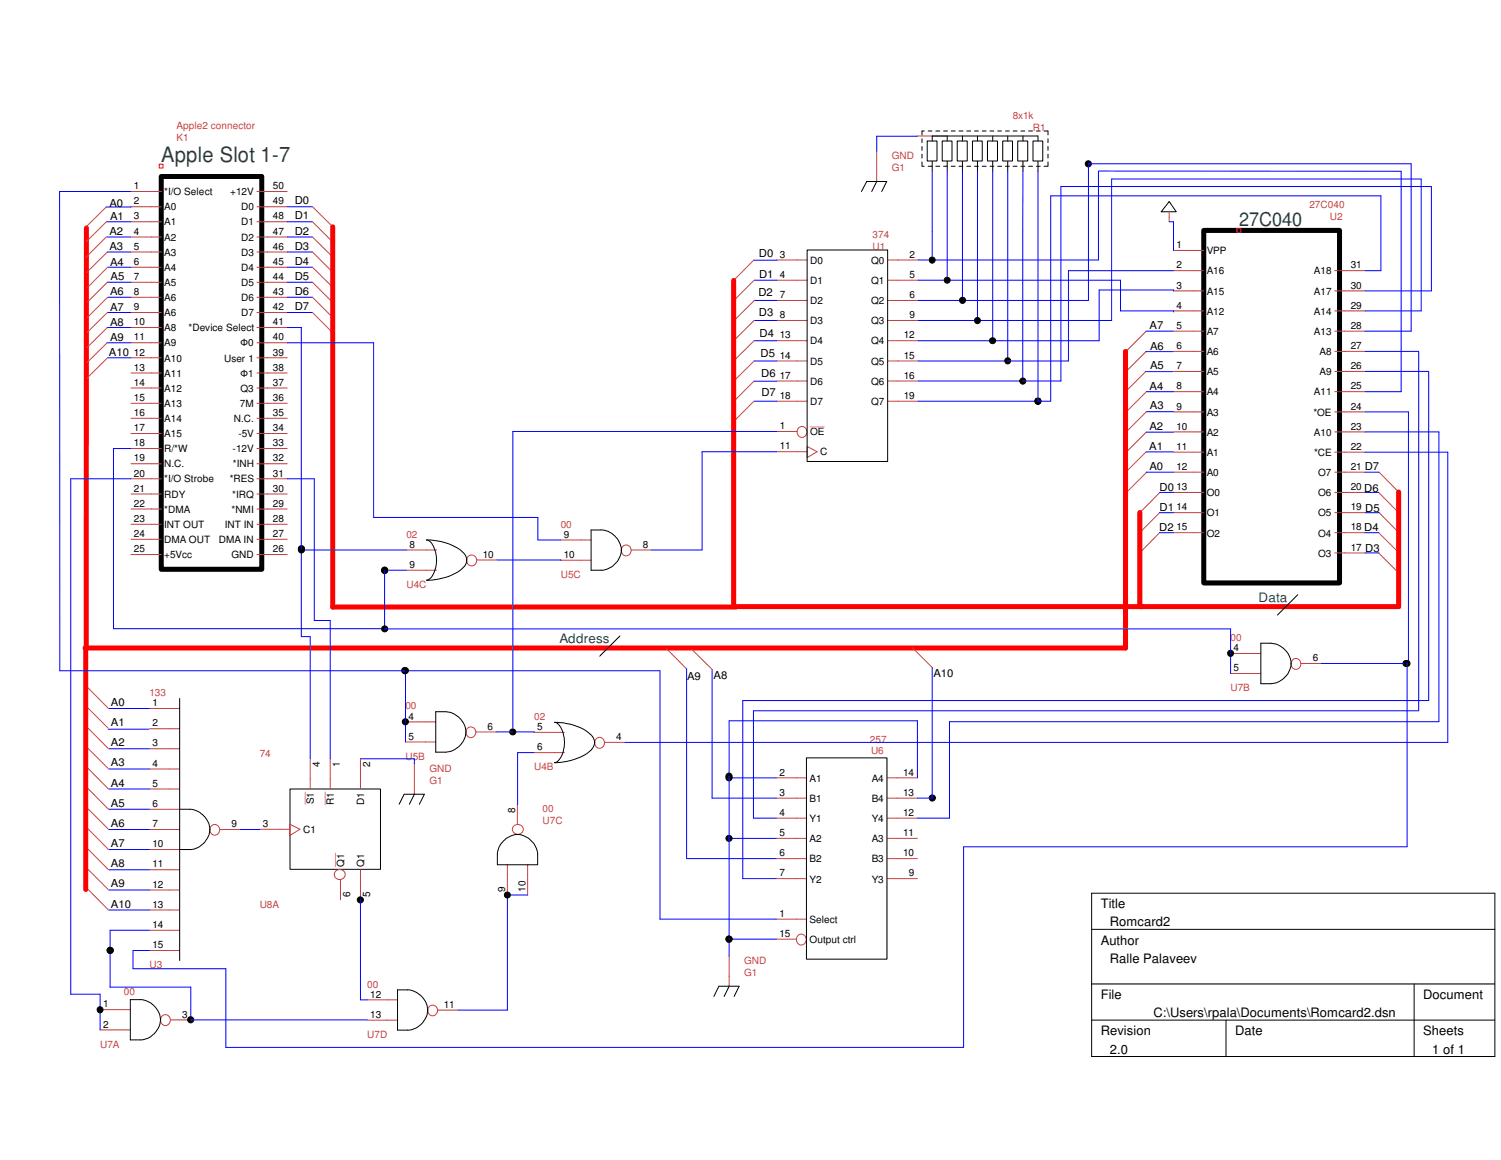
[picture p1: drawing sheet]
<svg xmlns="http://www.w3.org/2000/svg" width="279mm" height="216mm" viewBox="0 0 279 216" stroke-linecap="round" stroke-linejoin="round" font-family="sans-serif">
<g fill="none" stroke="#c04040" stroke-width=".19">
<path d="M19.8 38.5l-3.8 3.7M24.4 35.6h5.6M24.4 38.5h5.6M47.8 35.6h5.7M47.8 38.5h5.7M58.2 38.5l3.7 3.7M163.2 28.2v5.6M170.7 25.3h5.6M217.6 39.4v1.9M19.8 44.1l-3.8 3.8M19.9 41.2l-3.8 3.8M19.9 46.9l-3.7 3.8"/>
<path d="M20 55.4l-3.8 3.7M20 52.5l-3.7 3.8M20 58.1l-3.7 3.7M20.1 49.7l-3.8 3.8M24.4 41.3h5.6M24.4 44.1h5.6M24.4 46.9h5.6M24.4 49.7h5.6M24.4 52.5h5.6M24.4 55.3h5.6M24.4 58.2h5.6M47.8 41.3h5.7"/>
<path d="M47.8 44.1h5.7M47.8 46.9h5.7M47.8 49.7h5.7M47.8 52.5h5.7M47.8 55.3h5.7M47.8 58.2h5.7M58.2 41.3l3.7 3.7M58.2 44.1l3.7 3.7M58.2 46.9l3.7 3.8M58.2 49.7l3.7 3.8M58.2 52.5l3.7 3.8M58.2 55.3l3.7 3.8"/>
<path d="M58.2 58.2l3.7 3.7M140.3 52.2l-3.7 3.7M140.3 48.4l-3.7 3.8M140.4 59.6l-3.8 3.8M140.5 55.9l-3.8 3.7M144.6 59.6h5.6M144.6 55.9h5.6M144.6 52.2h5.6M144.6 48.4h5.6M165.3 59.6h5.6M165.3 55.9h5.6M165.3 52.2h5.6"/>
<path d="M165.3 48.4h5.6M218.4 46.6h5.7M218.4 50.4h5.7M218.4 54.1h5.7M218.4 57.9h5.7M248.5 50.4h5.6M248.5 54.1h5.6M248.5 57.9h5.6M19.9 61l-3.7 3.7M19.9 63.8l-3.7 3.7M20 66.6l-3.8 3.8M24.4 61h5.6"/>
<path d="M24.4 63.8h5.6M24.4 66.6h5.6M24.4 69.4h5.6M24.4 72.2h5.6M24.4 75.1h5.6M24.4 77.9h5.6M47.8 61h5.7M47.8 63.8h5.7M47.8 66.6h5.7M47.8 69.4h5.7M47.8 72.2h5.7M47.8 75.1h5.7"/>
<path d="M47.8 77.9h5.7M140.3 74.7l-3.7 3.7M140.4 70.9l-3.7 3.7M140.4 67.2l-3.8 3.7M140.4 63.4l-3.8 3.7M144.6 67.2h5.6M144.6 70.9h5.6M144.6 63.4h5.6M144.6 74.7h5.6M148.6 79.7a.95 .95 0 0 1 1.3 0 .95 .95 0 0 1 0 1.3 .95 .95 0 0 1-1.3 .1 1.15 1.15 0 0 1 0-1.4zM165.3 67.2h5.6M165.3 70.9h5.6"/>
<path d="M165.3 63.4h5.6M165.3 74.7h5.6M213.2 69.2l-3.7 3.7M213.3 61.7l-3.7 3.7M213.4 65.4l-3.8 3.8M213.4 76.7l-3.8 3.7M213.4 72.9l-3.8 3.8M218.4 61.6h5.7M218.4 65.4h5.7M218.4 69.1h5.7M218.4 72.9h5.7M218.4 76.7h5.7"/>
<path d="M248.5 61.6h5.6M248.5 65.4h5.6M248.5 69.1h5.6M248.5 72.9h5.6M248.5 76.7h5.6M24.4 80.7h5.6M24.4 83.5h5.6M24.4 86.3h5.6M24.4 89.1h5.6M24.4 91.9h5.6M24.4 94.7h5.6M24.4 97.6h5.6"/>
<path d="M47.8 80.7h5.7M47.8 83.5h5.7M47.8 86.3h5.7M47.8 89.1h5.7M47.8 91.9h5.7M47.8 94.7h5.7M47.8 97.6h5.7M144.6 80.3h3.8M144.6 84.1h5.6M150.2 83.1l1.9 1-1.9 1.1zM213.3 80.5l-3.8 3.7M213.3 84.1l-3.7 3.7"/>
<path d="M213.4 87.9l-3.7 3.7M215.8 99.2l-3.7 3.8M215.9 95.4l-3.8 3.8M215.9 91.7l-3.7 3.7M218.4 80.4h5.7M218.4 84.2h5.7M218.4 87.9h5.7M218.4 91.7h5.7M218.4 99.1h5.7M218.4 95.4h5.7M248.5 80.4h5.6M248.5 84.2h5.6"/>
<path d="M248.5 87.9h5.6M248.5 91.7h5.6M248.5 99.1h5.6M248.5 95.4h5.6M256.7 99.2l3.7 3.7M256.7 95.4l3.7 3.7M256.7 91.7l3.7 3.8M256.7 87.9l3.7 3.8M24.4 100.4h5.6M24.4 103.2h5.6M47.8 100.4h5.7M47.8 103.2h5.7"/>
<path d="M75.6 102.4h5.7M75.6 106.1h5.7M88.8 104.2h3.7M104.4 100.5h5.6M104.4 104.3h5.6M115.9 101.7a.95 .95 0 0 1 1.3 .1 .95 .95 0 0 1 0 1.3 .95 .95 0 0 1-1.3 .1 1.15 1.15 0 0 1 0-1.5zM117.5 102.4h3.8M248.5 102.9h5.6M256.7 103l3.7 3.7M16.4 128.1l3.8 3.7M16.4 131.8l3.8 3.8M16.4 135.6l3.8 3.7"/>
<path d="M16.4 139.3l3.8 3.7M27.8 131.9h5.6M27.8 135.6h5.6M27.8 139.4h5.6M75.5 134.4h5.6M75.5 138.1h5.6M88.6 136.2h3.7M99.4 136.3h5.7M111 137.5a.95 .95 0 0 1 1.3 .1 .95 .95 0 0 1 0 1.3 .95 .95 0 0 1-1.3 .1 1.15 1.15 0 0 1 0-1.5zM112.6 138.2h3.7M124 120.6l3.7 3.8M128.8 120.9l3.8 3.7"/>
<path d="M169.8 120.6l3.8 3.7M229.1 121.6h5.6M229.1 125.3h5.6M240.6 122.8a.95 .95 0 0 1 1.3 .1 .95 .95 0 0 1 0 1.3 .95 .95 0 0 1-1.3 .1 1.15 1.15 0 0 1 0-1.5zM242.2 123.5h3.8M16.4 143l3.8 3.8M16.4 146.8l3.8 3.8M16.4 150.6l3.8 3.7M16.4 154.3l3.8 3.8M16.4 158.1l3.8 3.7M27.8 154.4h5.6M27.8 143.1h5.6"/>
<path d="M27.8 146.9h5.6M27.8 150.6h5.6M27.8 158.1h5.6M40.9 154.4h3.8M48.3 154.3h5.7M54 153.4l1.8 .9-1.8 1.2zM57.7 141.2v5.7M61.5 141.2v5.7M67.1 141.2v5.7M77.1 142.2v5.6M95.7 153.7a.95 .95 0 0 1 1.4 .1 .95 .95 0 0 1-.3 1.4 .95 .95 0 0 1-1.2-.3 .95 .95 0 0 1 .1-1.2zM96.3 149.7v3.8"/>
<path d="M99.4 140.1h5.7M144.5 156h5.6M144.5 152.3h5.6M144.5 148.5h5.6M144.5 144.8h5.6M144.5 159.8h5.6M165.1 156h5.7M165.1 152.3h5.7M165.1 148.5h5.7M165.1 144.8h5.7M165.1 159.8h5.7M16.4 161.8l3.8 3.8"/>
<path d="M16.4 165.6l3.8 3.7M27.8 176.9h5.6M27.8 169.4h5.6M27.8 161.9h5.6M27.8 165.7h5.6M27.8 173.1h5.6M63.4 163.7v3.8M67.1 161.8v5.7M94.4 161v5.6M98.2 161v5.6M135.7 178v5.6M144.5 171.1h5.6"/>
<path d="M144.5 174.8h3.8M144.5 163.5h5.6M148.5 174.1a.95 .95 0 0 1 1.3 .1 .95 .95 0 0 1 0 1.3 .95 .95 0 0 1-1.3 .1 1.15 1.15 0 0 1 0-1.5zM165.1 163.5h5.7M18.6 187.9h5.7M18.6 191.7h5.7M30.1 189.1a.95 .95 0 0 1 1.3 .1 .95 .95 0 0 1 0 1.3 .95 .95 0 0 1-1.3 .1 1.15 1.15 0 0 1 0-1.5zM31.7 189.8h3.8M68.4 186.1h5.6M68.4 189.9h5.6M81.5 188h3.8"/>
<circle cx="87.8" cy="104.3" r=".97"/>
<circle cx="87.6" cy="136.3" r=".95"/>
<circle cx="39.9" cy="154.4" r=".95"/>
<circle cx="63.3" cy="162.8" r=".99"/>
<circle cx="80.5" cy="188" r=".95"/>
</g>
<path d="M150.8 79.5h2.7M56.8 147.4v2.3M60.5 147.4v2.4M62.4 158.8v2.5" fill="none" stroke="#ff7f7f" stroke-width=".19"/>
<g fill="none" stroke="#000" stroke-width=".19">
<path d="M160.4 35.6l.9-1.8h3.8l-1 1.8M163.2 33.8l-.9 1.8M172.6 26.2h1.8v3.8h-1.8zM173.5 26.2v-.9h19.7v.9M173.5 30v1.9M175.4 26.2h1.8v3.8h-1.8zM176.3 25.3v.9M176.3 30v1.9M178.2 26.2h1.8v3.8h-1.8zM179.2 25.3v.9M179.2 30v1.9M181 26.2h1.8v3.8h-1.8z"/>
<path d="M181.9 25.3v.9M181.9 30v1.9M183.8 26.2h1.9v3.8h-1.9zM184.8 25.3v.9M184.8 30v1.9M186.6 26.2h1.9v3.8h-1.9zM187.6 25.3v.9M187.6 30v1.9M189.4 26.2h1.9v3.8h-1.9zM190.4 25.3v.9M190.4 30v1.9M192.3 26.2h1.8v3.8h-1.8z"/>
<path d="M193.2 30v1.9M217.6 37.5l1.3 1.9h-2.7zM150.2 46.5h15v39.4h-15zM110 98.6h1.9a3.8 3.8 0 0 1 3.5 4.9 4 4 0 0 1-3.5 2.6h-1.9zM79.4 100.5a9.6 9.6 0 0 1 7.1 2.6 1.87 1.87 0 0 1-.5 2.8 10.5 10.5 0 0 1-6.6 2.1 2.36 2.36 0 0 0 1.6-2.1 5.2 5.2 0 0 0-1.1-5.2zM115.4 118.4l-3.8 3.7M234.7 119.7h1.9a3.9 3.9 0 0 1 3.5 4.9 4.1 4.1 0 0 1-3.5 2.7h-1.9zM241.6 110.7l-3.8 3.8M33.4 130v48.8M81.1 132.5h1.9a3.9 3.9 0 0 1 3.5 4.8 4.3 4.3 0 0 1-3.5 2.7h-1.9zM103.2 134.5a9.6 9.6 0 0 1 7.1 2.6 1.87 1.87 0 0 1-.5 2.7 10.9 10.9 0 0 1-6.6 2.1 2.94 2.94 0 0 0 1.7-2.6 5 5 0 0 0-1.3-4.8zM33.4 150.6h1.9a3.9 3.9 0 0 1 3.6 4.9 4.1 4.1 0 0 1-3.6 2.6h-1.9"/>
<path d="M54 146.9h16.8v14.9h-16.8zM74.3 149.7l.9-1.9h3.8l-.9 1.9M77.1 147.8l-.9 1.9M93.7 156.5a3.5 3.5 0 0 1 5.9 .9l.5 1.4v2.2h-7.5v-1.9a3.5 3.5 0 0 1 1.1-2.6zM150.1 141.1h15v37.4h-15zM203.2 166.2h75.1v30.4h-75.1zM203.2 173h75.1M24.3 186.1h1.8a3.7 3.7 0 0 1 3.5 2.4 3.7 3.7 0 0 1-1.1 4.1 3.3 3.3 0 0 1-2.4 .9h-1.8zM74 184.2h1.9a3.9 3.9 0 0 1 3.5 4.9 4.1 4.1 0 0 1-3.5 2.6h-1.9zM132.9 185.5l.9-1.9h3.8l-.9 1.9M135.7 183.6l-.9 1.9M203.2 183.1h75.1"/>
<path d="M203.2 189.9h75.1M228.2 189.9v6.7M263.2 183.1v13.5"/>
<circle cx="202.6" cy="30.5" r=".57"/>
<circle cx="173.5" cy="48.4" r=".56"/>
<circle cx="176.3" cy="52.1" r=".56"/>
<circle cx="179.2" cy="55.9" r=".57"/>
<circle cx="181.9" cy="59.7" r=".56"/>
<circle cx="184.8" cy="63.4" r=".56"/>
<circle cx="187.6" cy="67.2" r=".56"/>
<circle cx="190.4" cy="70.9" r=".57"/>
<circle cx="193.2" cy="74.6" r=".56"/>
<circle cx="193.2" cy="74.7" r=".56"/>
<circle cx="56.1" cy="102.1" r=".57"/>
<circle cx="56.1" cy="102.4" r=".56"/>
<circle cx="71.6" cy="106.1" r=".57"/>
<circle cx="71.6" cy="106.2" r=".56"/>
<circle cx="71.6" cy="117.1" r=".56"/>
<circle cx="75.3" cy="124.8" r=".57"/>
<circle cx="75.5" cy="134.3" r=".57"/>
<circle cx="75.5" cy="124.8" r=".57"/>
<circle cx="95.4" cy="136.2" r=".56"/>
<circle cx="229.1" cy="121.6" r=".56"/>
<circle cx="261.7" cy="123.5" r=".56"/>
<circle cx="261.9" cy="123.5" r=".56"/>
<circle cx="135.7" cy="144.5" r=".57"/>
<circle cx="135.7" cy="144.8" r=".56"/>
<circle cx="135.7" cy="156.1" r=".56"/>
<circle cx="173.5" cy="148.5" r=".57"/>
<circle cx="20.5" cy="176.9" r=".57"/>
<circle cx="67.1" cy="167.5" r=".57"/>
<circle cx="94.4" cy="166.6" r=".56"/>
<circle cx="135.7" cy="174.8" r=".57"/>
<circle cx="18.6" cy="187.9" r=".56"/>
<circle cx="35.5" cy="189.8" r=".57"/>
</g>
<path d="M30 32.9h18.7v73.1h-18.7zM224.1 42.9h25.2v65.6h-25.2z" fill="none" stroke="#000" stroke-width=".93"/>
<path d="M29.6 30.6h.8v.7h-.8zM230.3 42.5h.7v.7h-.7z" fill="none" stroke="#f00" stroke-width=".19"/>
<path d="M171.6 24.4v6.5M195.1 30.9h-23.5M195.1 24.4h-23.5M195.1 24.4v6.5" fill="none" stroke="#000" stroke-width=".19" stroke-dasharray=".7 .7"/>
<g fill="none" stroke="#00f" stroke-width=".19">
<path d="M24.4 38.5h-4.6M24.4 35.6h-13.3v89.2h111.8v46.3h21.6M53.5 38.5h4.7M170.7 25.3l-7.5 .1v2.8M173.5 31.9v16.5M176.3 31.9v20.3M179.2 31.9h.1M179.2 31.9v24M181.9 31.9v27.7M184.8 31.9v31.5M187.6 31.9v35.3M190.4 31.9v39"/>
<path d="M193.2 31.9v42.8M202.6 30.5h60.1v31.1h-8.6M202.6 30v25.9h-31.7M204.5 31.9v16.5h-33.6M204.5 31.8l56.3 .1v41h-6.7M19.9 41.3h4.5M19.9 44.1h4.5M19.9 46.9h4.5M20 52.5h4.4M20 55.3h4.4M20 58.2h4.4M20.1 49.7h4.3"/>
<path d="M53.5 41.3h4.7M53.5 44.1h4.7M53.5 46.9h4.7M53.5 49.7h4.7M53.5 52.5h4.7M53.5 55.3h4.7M53.5 58.2h4.7M140.4 52.2h4.2M140.4 59.6h4.2M140.4 55.9h4.2M140.4 48.4h4.3M170.9 52.2h37.7v5.7h9.8"/>
<path d="M217.6 41.3h.8v5.3M218.4 57.9h.1M218.4 50.4h-19.5v16.8h-28M218.4 54.1l.1-.1h-13.9v9.4h-33.7M254.1 50.4h2.9v-14h-61.4v38.3h-24.7M254.1 57.9h10.4v-24.6h-57.6v26.3h-36M254.1 54.1h12.3v-19.4h-68.9v36.2h-26.6M19.9 61h4.5M19.9 63.8h4.5M20 66.6h4.4M53.5 61h2.6v57.5h1.6v22.7M53.5 63.8h16.1v32.5h30.5v4.2h4.3"/>
<path d="M140.4 63.4h4.2M140.4 67.2h4.2M140.4 74.7h4.2M140.4 71h4.2M193.2 74.7h.1M213.2 69.2h5.1M213.3 61.6h5.1M213.3 65.4h5.1M213.4 76.6h5M213.4 72.9h5.1M254.1 76.7h8.1v46.8h-16.2M254.1 69.1h11.8v61.3h-127.6v33.1h6.2"/>
<path d="M254.1 65.4h10v66.9h-123.8v20h4.2M24.4 89.1h-11.2v95.9h5.4v6.7M24.4 83.5h-3.3v33.5h50.7l-.2 .1M53.5 89.1h5v26.4h3v25.7M144.6 80.3h-49.1v55.9M144.6 84.1h-13.9v18.3h-9.4M213.3 80.4h5.1M213.3 84.1h5.1M213.4 87.9h5M215.8 95.4h2.6M215.8 99.1h2.6M215.9 91.7h2.6"/>
<path d="M254 91.7h2.6M254 99.1h2.7M254.1 95.4h2.6M254.1 87.9h2.6M254.1 80.4h13.7v53.9h-91.1v18h-5.9M254.1 84.2h15.4v54h-153.2M56.1 102.4h19.5M71.6 117.1h157.5v8.2M75.6 106.1h-4v11M92.5 104.2l11.9 .1M254.1 102.9h2.6M20.2 135.7h7.5"/>
<path d="M20.2 131.9h7.6M20.2 139.4h7.6M75.5 124.8v13.3M92.3 136.2l7.1 .1M127.8 124.4v35.4h16.7M132.5 124.6v23.9h12M173.5 124.2v24.3M261.9 123.5v34.1h-82.5v37.3h-137.4v-14.6h-17.2v-3.4h3M20.2 143.1h7.6M20.2 146.9h7.6M20.2 150.6h7.6M20.2 154.4h7.6"/>
<path d="M20.2 158.1h7.6M48.3 154.3l-3.6 .1M67.1 141.2h10v1M96.3 149.7h.1M99.4 140.1h-3v9.6M135.7 144.8h8.8M135.7 156h8.8M170.8 144.8v-10.6h-35.1v43.8M170.8 148.5h2.9M20.2 161.9h7.6M20.2 165.7h7.6M20.2 169.4h7.6"/>
<path d="M27.8 173.1h-7.3v10.6h15v6.1h32.9M67 167.5h.1M67.1 167.5h.1M67.1 167.5v18.6h1.3M98.2 166.6h-3.8v21.4h-9.1M135.7 174.8h8.8"/>
</g>
<path d="M16.1 42.4l-.1 78.2M61.9 42.2v70.8h75M136.6 52.2v60.7h123.7v-21.3M209.5 65.4v55.2h-193.7M212.2 95.4v17.5M16 120.6v45" fill="none" stroke="#f00" stroke-width=".93"/>
<g fill="#000">
<circle cx="202.6" cy="30.5" r=".57"/>
<circle cx="173.5" cy="48.4" r=".56"/>
<circle cx="176.3" cy="52.1" r=".56"/>
<circle cx="179.2" cy="55.9" r=".57"/>
<circle cx="181.9" cy="59.7" r=".56"/>
<circle cx="184.8" cy="63.4" r=".56"/>
<circle cx="187.6" cy="67.2" r=".56"/>
<circle cx="190.4" cy="70.9" r=".57"/>
<circle cx="193.2" cy="74.6" r=".56"/>
<circle cx="193.2" cy="74.7" r=".56"/>
<circle cx="56.1" cy="102.1" r=".57"/>
<circle cx="56.1" cy="102.4" r=".56"/>
<circle cx="71.6" cy="106.1" r=".57"/>
<circle cx="71.6" cy="106.2" r=".56"/>
<circle cx="71.6" cy="117.1" r=".56"/>
<circle cx="75.3" cy="124.8" r=".57"/>
<circle cx="75.5" cy="134.3" r=".57"/>
<circle cx="75.5" cy="124.8" r=".57"/>
<circle cx="95.4" cy="136.2" r=".56"/>
<circle cx="229.1" cy="121.6" r=".56"/>
<circle cx="261.7" cy="123.5" r=".56"/>
<circle cx="261.9" cy="123.5" r=".56"/>
<circle cx="135.7" cy="144.5" r=".57"/>
<circle cx="135.7" cy="144.8" r=".56"/>
<circle cx="135.7" cy="156.1" r=".56"/>
<circle cx="173.5" cy="148.5" r=".57"/>
<circle cx="20.5" cy="176.9" r=".57"/>
<circle cx="67.1" cy="167.5" r=".57"/>
<circle cx="94.4" cy="166.6" r=".56"/>
<circle cx="135.7" cy="174.8" r=".57"/>
<circle cx="18.6" cy="187.9" r=".56"/>
<circle cx="35.5" cy="189.8" r=".57"/>
</g>
<text font-size="3.9" fill="#008020" x="30" y="30.1">Apple Slot 1-7</text>
<text font-size="3.6" fill="#008020" x="230.6" y="42.1">27C040</text>
<g font-size="2.4" fill="#008020">
<text x="234.3" y="112">Data</text>
<text x="104.1" y="119.7">Address</text>
</g>
<g font-size="2.4">
<text x="204.9" y="169.1">Title</text>
<text x="206.6" y="172.4">Romcard2</text>
<text x="204.9" y="175.8">Author</text>
<text x="206.6" y="179.2">Ralle Palaveev</text>
<text x="204.9" y="185.9">File</text>
<text x="264.9" y="185.9">Document</text>
<text x="214.7" y="189.3">C:\Users\rpala\Documents\Romcard2.dsn</text>
<text x="204.9" y="192.7">Revision</text>
<text x="206.6" y="196.1">2.0</text>
<text x="229.9" y="192.7">Date</text>
<text x="264.9" y="192.7">Sheets</text>
<text x="266.6" y="196.1">1 of 1</text>
</g>
<g font-size="2">
<text x="20.4" y="38.5">A0</text>
<text x="20.5" y="41">A1</text>
<text x="54.9" y="38.1">D0</text>
<text x="54.9" y="40.9">D1</text>
<text x="20.4" y="43.8">A2</text>
<text x="20.4" y="46.6">A3</text>
<text x="54.9" y="43.7">D2</text>
<text x="54.9" y="46.5">D3</text>
<text x="141.3" y="47.8">D0</text>
<text x="20.5" y="49.4">A4</text>
<text x="20.6" y="52.1">A5</text>
<text x="54.9" y="49.3">D4</text>
<text x="54.9" y="52.1">D5</text>
<text x="141.3" y="51.8">D1</text>
<text x="20.5" y="54.9">A6</text>
<text x="20.5" y="57.9">A7</text>
<text x="54.9" y="54.9">D6</text>
<text x="54.9" y="57.7">D7</text>
<text x="141.2" y="55.1">D2</text>
<text x="141.3" y="58.8">D3</text>
<text x="20.5" y="60.7">A8</text>
<text x="20.5" y="63.5">A9</text>
<text x="141.4" y="62.7">D4</text>
<text x="214" y="61.3">A7</text>
<text x="214.1" y="65.2">A6</text>
<text x="20.3" y="66.2">A10</text>
<text x="141.6" y="66.5">D5</text>
<text x="141.7" y="70.2">D6</text>
<text x="214.1" y="68.7">A5</text>
<text x="141.7" y="73.8">D7</text>
<text x="214" y="72.6">A4</text>
<text x="214" y="76">A3</text>
<text x="213.9" y="83.8">A1</text>
<text x="214" y="80">A2</text>
<text x="214" y="87.5">A0</text>
<text x="215.9" y="91.4">D0</text>
<text x="215.9" y="95.1">D1</text>
<text x="215.8" y="98.8">D2</text>
<text x="173.7" y="125.9">A10</text>
<text x="20.7" y="131.4">A0</text>
<text x="127.9" y="126.6">A9</text>
<text x="132.8" y="126.4">A8</text>
<text x="20.7" y="135.1">A1</text>
<text x="20.7" y="138.9">A2</text>
<text x="20.7" y="142.6">A3</text>
<text x="20.7" y="146.4">A4</text>
<text x="20.7" y="150.2">A5</text>
<text x="20.7" y="153.9">A6</text>
<text x="20.7" y="157.6">A7</text>
<text x="20.7" y="161.4">A8</text>
<text x="20.7" y="165.1">A9</text>
<text x="20.7" y="168.9">A10</text>
</g>
<g font-size="1.9" fill="#c04040">
<text x="32.9" y="24">Apple2 connector</text>
<text x="188.5" y="22.1">8x1k</text>
<text x="32.9" y="26.2">K1</text>
<text x="166" y="29.6">GND</text>
<text x="192.3" y="24.3">R1</text>
<text x="166" y="31.8">G1</text>
<text x="243.8" y="38.7">27C040</text>
<text x="247.5" y="40.9">U2</text>
<text x="162.4" y="46.5">U1</text>
<text x="162.4" y="44.2">374</text>
<text x="75.6" y="100.1">02</text>
<text x="104.4" y="98.2">00</text>
<text x="104.4" y="107.6">U5C</text>
<text x="75.6" y="109.4">U4C</text>
<text x="229.1" y="119.3">00</text>
<text x="27.8" y="129.6">133</text>
<text x="229.1" y="128.7">U7B</text>
<text x="75.5" y="132">00</text>
<text x="99.4" y="134">02</text>
<text x="48.3" y="140.8">74</text>
<text x="75.5" y="141.4">U5B</text>
<text x="79.9" y="143.6">GND</text>
<text x="99.4" y="143.4">U4B</text>
<text x="161.9" y="138.3">257</text>
<text x="162.1" y="140.4">U6</text>
<text x="79.9" y="145.9">G1</text>
<text x="101" y="153.4">U7C</text>
<text x="101" y="151.1">00</text>
<text x="48.3" y="169">U8A</text>
<text x="138.5" y="179.4">GND</text>
<text x="23.1" y="185.2">00</text>
<text x="27.8" y="180.2">U3</text>
<text x="68.4" y="183.8">00</text>
<text x="138.5" y="181.7">G1</text>
<text x="18.6" y="195">U7A</text>
<text x="68.4" y="193.2">U7D</text>
</g>
<g font-size="1.9">
<text x="24.9" y="35.2">1</text>
<text x="50.8" y="35.2">50</text>
<text x="24.9" y="38.1">2</text>
<text x="24.9" y="40.9">3</text>
<text x="30.6" y="36.3">*I/O Select</text>
<text x="30.6" y="39.2">A0</text>
<text x="30.6" y="42">A1</text>
<text x="42.8" y="36.3">+12V</text>
<text x="44.9" y="39.2">D0</text>
<text x="44.9" y="42">D1</text>
<text x="50.8" y="38.1">49</text>
<text x="50.8" y="40.9">48</text>
<text x="24.9" y="43.7">4</text>
<text x="24.9" y="46.5">5</text>
<text x="30.6" y="44.8">A2</text>
<text x="30.6" y="47.6">A3</text>
<text x="44.9" y="44.8">D2</text>
<text x="44.9" y="47.6">D3</text>
<text x="50.8" y="43.7">47</text>
<text x="50.8" y="46.5">46</text>
<text x="145.2" y="48">3</text>
<text x="169.3" y="48">2</text>
<text x="219" y="46.2">1</text>
<text x="224.6" y="47.3">VPP</text>
<text x="24.9" y="49.3">6</text>
<text x="24.9" y="52.1">7</text>
<text x="30.6" y="50.4">A4</text>
<text x="30.6" y="53.2">A5</text>
<text x="44.9" y="50.4">D4</text>
<text x="44.9" y="53.2">D5</text>
<text x="50.8" y="49.3">45</text>
<text x="50.8" y="52.1">44</text>
<text x="145.2" y="51.7">4</text>
<text x="150.8" y="52.8">D1</text>
<text x="150.8" y="49.1">D0</text>
<text x="162.2" y="52.8">Q1</text>
<text x="162.2" y="49.1">Q0</text>
<text x="169.3" y="51.7">5</text>
<text x="219" y="50">2</text>
<text x="219" y="53.7">3</text>
<text x="224.6" y="51.1">A16</text>
<text x="244.6" y="51.1">A18</text>
<text x="251.4" y="53.7">30</text>
<text x="251.4" y="50">31</text>
<text x="24.9" y="54.9">8</text>
<text x="24.9" y="57.7">9</text>
<text x="30.6" y="56">A6</text>
<text x="30.6" y="58.8">A6</text>
<text x="44.9" y="56">D6</text>
<text x="44.9" y="58.8">D7</text>
<text x="50.8" y="54.9">43</text>
<text x="50.8" y="57.7">42</text>
<text x="145.2" y="59.2">8</text>
<text x="145.2" y="55.5">7</text>
<text x="150.8" y="56.6">D2</text>
<text x="162.2" y="56.6">Q2</text>
<text x="169.3" y="59.2">9</text>
<text x="169.3" y="55.5">6</text>
<text x="219" y="57.4">4</text>
<text x="224.6" y="54.8">A15</text>
<text x="224.6" y="58.5">A12</text>
<text x="244.6" y="58.5">A14</text>
<text x="244.6" y="54.8">A17</text>
<text x="251.4" y="57.4">29</text>
<text x="24.9" y="60.5">10</text>
<text x="24.9" y="63.4">11</text>
<text x="30.6" y="61.7">A8</text>
<text x="30.6" y="64.5">A9</text>
<text x="35.1" y="61.7">*Device Select</text>
<text x="44.8" y="64.5">Ф0</text>
<text x="50.8" y="60.5">41</text>
<text x="50.8" y="63.4">40</text>
<text x="145.2" y="63">13</text>
<text x="150.8" y="64.1">D4</text>
<text x="150.8" y="60.4">D3</text>
<text x="162.2" y="60.4">Q3</text>
<text x="162.2" y="64.1">Q4</text>
<text x="168.2" y="63">12</text>
<text x="219" y="61.2">5</text>
<text x="219" y="65">6</text>
<text x="224.6" y="62.3">A7</text>
<text x="244.6" y="62.3">A13</text>
<text x="251.4" y="61.2">28</text>
<text x="251.4" y="65">27</text>
<text x="24.9" y="66.2">12</text>
<text x="24.9" y="69">13</text>
<text x="24.9" y="71.8">14</text>
<text x="30.6" y="67.3">A10</text>
<text x="30.6" y="70.1">A11</text>
<text x="41.7" y="67.3">User 1</text>
<text x="44.8" y="70.1">Ф1</text>
<text x="50.8" y="66.2">39</text>
<text x="50.8" y="69">38</text>
<text x="50.8" y="71.8">37</text>
<text x="145.2" y="66.8">14</text>
<text x="145.2" y="70.5">17</text>
<text x="150.8" y="67.9">D5</text>
<text x="150.8" y="71.6">D6</text>
<text x="162.2" y="67.9">Q5</text>
<text x="162.2" y="71.6">Q6</text>
<text x="168.2" y="66.8">15</text>
<text x="168.2" y="70.5">16</text>
<text x="219" y="68.7">7</text>
<text x="224.6" y="66.1">A6</text>
<text x="224.6" y="69.8">A5</text>
<text x="245.6" y="69.8">A9</text>
<text x="245.6" y="66.1">A8</text>
<text x="251.4" y="68.7">26</text>
<text x="24.9" y="74.6">15</text>
<text x="24.9" y="77.4">16</text>
<text x="30.6" y="72.9">A12</text>
<text x="30.6" y="75.7">A13</text>
<text x="44.7" y="75.7">7M</text>
<text x="44.7" y="72.9">Q3</text>
<text x="50.8" y="74.6">36</text>
<text x="50.8" y="77.4">35</text>
<text x="145.2" y="74.3">18</text>
<text x="150.8" y="75.4">D7</text>
<text x="162.2" y="75.4">Q7</text>
<text x="168.2" y="74.3">19</text>
<text x="219" y="72.5">8</text>
<text x="219" y="76.2">9</text>
<text x="224.6" y="73.6">A4</text>
<text x="224.6" y="77.3">A3</text>
<text x="244.5" y="77.3">*OE</text>
<text x="244.6" y="73.6">A11</text>
<text x="251.4" y="76.2">24</text>
<text x="251.4" y="72.5">25</text>
<text x="24.9" y="80.3">17</text>
<text x="24.9" y="83.1">18</text>
<text x="30.6" y="78.5">A14</text>
<text x="30.6" y="81.4">A15</text>
<text x="43.5" y="78.5">N.C.</text>
<text x="44.4" y="81.4">-5V</text>
<text x="50.8" y="80.3">34</text>
<text x="50.8" y="83.1">33</text>
<text x="145.2" y="83.7">11</text>
<text x="145.2" y="79.9">1</text>
<text x="150.8" y="81">OE</text>
<text x="219" y="80">10</text>
<text x="219" y="83.7">11</text>
<text x="224.6" y="81.1">A2</text>
<text x="244.6" y="81.1">A10</text>
<text x="251.4" y="83.7">22</text>
<text x="251.4" y="80">23</text>
<text x="24.9" y="85.9">19</text>
<text x="24.9" y="88.7">20</text>
<text x="30.6" y="84.2">R/*W</text>
<text x="30.6" y="87">N.C.</text>
<text x="30.6" y="89.8">*I/O Strobe</text>
<text x="42.8" y="89.8">*RES</text>
<text x="43.3" y="84.2">-12V</text>
<text x="43.3" y="87">*INH</text>
<text x="50.8" y="85.9">32</text>
<text x="50.8" y="88.7">31</text>
<text x="152.7" y="84.8">C</text>
<text x="219" y="87.5">12</text>
<text x="224.6" y="84.8">A1</text>
<text x="224.6" y="88.6">A0</text>
<text x="244.6" y="84.8">*CE</text>
<text x="245.4" y="88.6">O7</text>
<text x="251.4" y="87.5">21 D7</text>
<text x="24.9" y="91.5">21</text>
<text x="24.9" y="94.3">22</text>
<text x="30.6" y="92.6">RDY</text>
<text x="30.6" y="95.4">*DMA</text>
<text x="43.1" y="95.4">*NMI</text>
<text x="43.2" y="92.6">*IRQ</text>
<text x="50.8" y="91.5">30</text>
<text x="50.8" y="94.3">29</text>
<text x="219" y="91.2">13</text>
<text x="219" y="95">14</text>
<text x="224.6" y="92.3">O0</text>
<text x="245.4" y="92.3">O6</text>
<text x="251.4" y="95">19 D5</text>
<text x="251.4" y="91.2">20 D6</text>
<text x="24.9" y="97.2">23</text>
<text x="24.9" y="99.9">24</text>
<text x="30.6" y="98.3">INT OUT</text>
<text x="30.6" y="101">DMA OUT</text>
<text x="40.7" y="101">DMA IN</text>
<text x="41.8" y="98.3">INT IN</text>
<text x="50.8" y="97.2">28</text>
<text x="50.8" y="99.9">27</text>
<text x="76.2" y="101.9">8</text>
<text x="104.9" y="100.1">9</text>
<text x="119.7" y="101.9">8</text>
<text x="219" y="98.7">15</text>
<text x="224.6" y="96.1">O1</text>
<text x="224.6" y="99.9">O2</text>
<text x="245.4" y="99.9">O4</text>
<text x="245.4" y="96.1">O5</text>
<text x="251.4" y="98.7">18 D4</text>
<text x="24.9" y="102.8">25</text>
<text x="30.6" y="103.9">+5Vcc</text>
<text x="43.1" y="103.9">GND</text>
<text x="50.8" y="102.8">26</text>
<text x="76.2" y="105.7">9</text>
<text x="89.9" y="103.8">10</text>
<text x="104.9" y="103.8">10</text>
<text x="245.4" y="103.6">O3</text>
<text x="251.4" y="102.5">17 D3</text>
<text x="229.6" y="121.2">4</text>
<text x="229.6" y="124.9">5</text>
<text x="244.3" y="123.1">6</text>
<text x="28.4" y="131.4">1</text>
<text x="28.4" y="135.2">2</text>
<text x="76" y="133.9">4</text>
<text x="76" y="137.7">5</text>
<text x="90.7" y="135.8">6</text>
<text x="100" y="135.9">5</text>
<text x="114.7" y="137.8">4</text>
<text x="28.4" y="138.9">3</text>
<text x="28.4" y="142.7">4</text>
<text x="59.5" y="142.8" transform="rotate(-90 59.5 142.8)">4</text>
<text x="63.3" y="142.8" transform="rotate(-90 63.3 142.8)">1</text>
<text x="68.9" y="142.8" transform="rotate(-90 68.9 142.8)">2</text>
<text x="100" y="139.7">6</text>
<text x="28.4" y="146.4">5</text>
<text x="58.4" y="149.7" transform="rotate(-90 58.4 149.7)">S1</text>
<text x="62.1" y="149.8" transform="rotate(-90 62.1 149.8)">R1</text>
<text x="67.8" y="149.8" transform="rotate(-90 67.8 149.8)">D1</text>
<text x="145.1" y="148.1">3</text>
<text x="145.1" y="144.4">2</text>
<text x="150.7" y="149.2">B1</text>
<text x="150.7" y="145.5">A1</text>
<text x="162.3" y="149.2">B4</text>
<text x="162.3" y="145.5">A4</text>
<text x="168.1" y="148.1">13</text>
<text x="168.1" y="144.4">14</text>
<text x="28.4" y="150.2">6</text>
<text x="28.4" y="154">7</text>
<text x="43.1" y="154">9</text>
<text x="48.9" y="153.9">3</text>
<text x="56.4" y="155">C1</text>
<text x="95.9" y="151.3" transform="rotate(-90 95.9 151.3)">8</text>
<text x="145.1" y="155.6">5</text>
<text x="145.1" y="151.8">4</text>
<text x="150.7" y="153">Y1</text>
<text x="162.3" y="153">Y4</text>
<text x="168.1" y="155.6">11</text>
<text x="168.1" y="151.8">12</text>
<text x="28.4" y="157.7">10</text>
<text x="28.4" y="161.5">11</text>
<text x="64.1" y="161.3" transform="rotate(-90 64.1 161.3)">Q1</text>
<text x="67.8" y="161.3" transform="rotate(-90 67.8 161.3)">Q1</text>
<text x="145.1" y="159.4">6</text>
<text x="150.7" y="160.5">B2</text>
<text x="150.7" y="156.7">A2</text>
<text x="162.3" y="156.7">A3</text>
<text x="162.3" y="160.5">B3</text>
<text x="168.1" y="159.4">10</text>
<text x="28.4" y="165.2">12</text>
<text x="65.2" y="166.9" transform="rotate(-90 65.2 166.9)">6</text>
<text x="68.9" y="166.9" transform="rotate(-90 68.9 166.9)">5</text>
<text x="94" y="166" transform="rotate(-90 94 166)">9</text>
<text x="97.8" y="166" transform="rotate(-90 97.8 166)">10</text>
<text x="145.1" y="163.1">7</text>
<text x="150.7" y="164.3">Y2</text>
<text x="162.3" y="164.3">Y3</text>
<text x="169.2" y="163.1">9</text>
<text x="28.4" y="169">13</text>
<text x="28.4" y="172.7">14</text>
<text x="145.1" y="170.6">1</text>
<text x="150.7" y="171.7">Select</text>
<text x="28.4" y="176.5">15</text>
<text x="145.1" y="174.4">15</text>
<text x="150.7" y="175.5">Output ctrl</text>
<text x="68.9" y="185.7">12</text>
<text x="19.2" y="187.5">1</text>
<text x="19.2" y="191.3">2</text>
<text x="33.9" y="189.4">3</text>
<text x="68.9" y="189.4">13</text>
<text x="82.6" y="187.6">11</text>
</g>
</svg>
